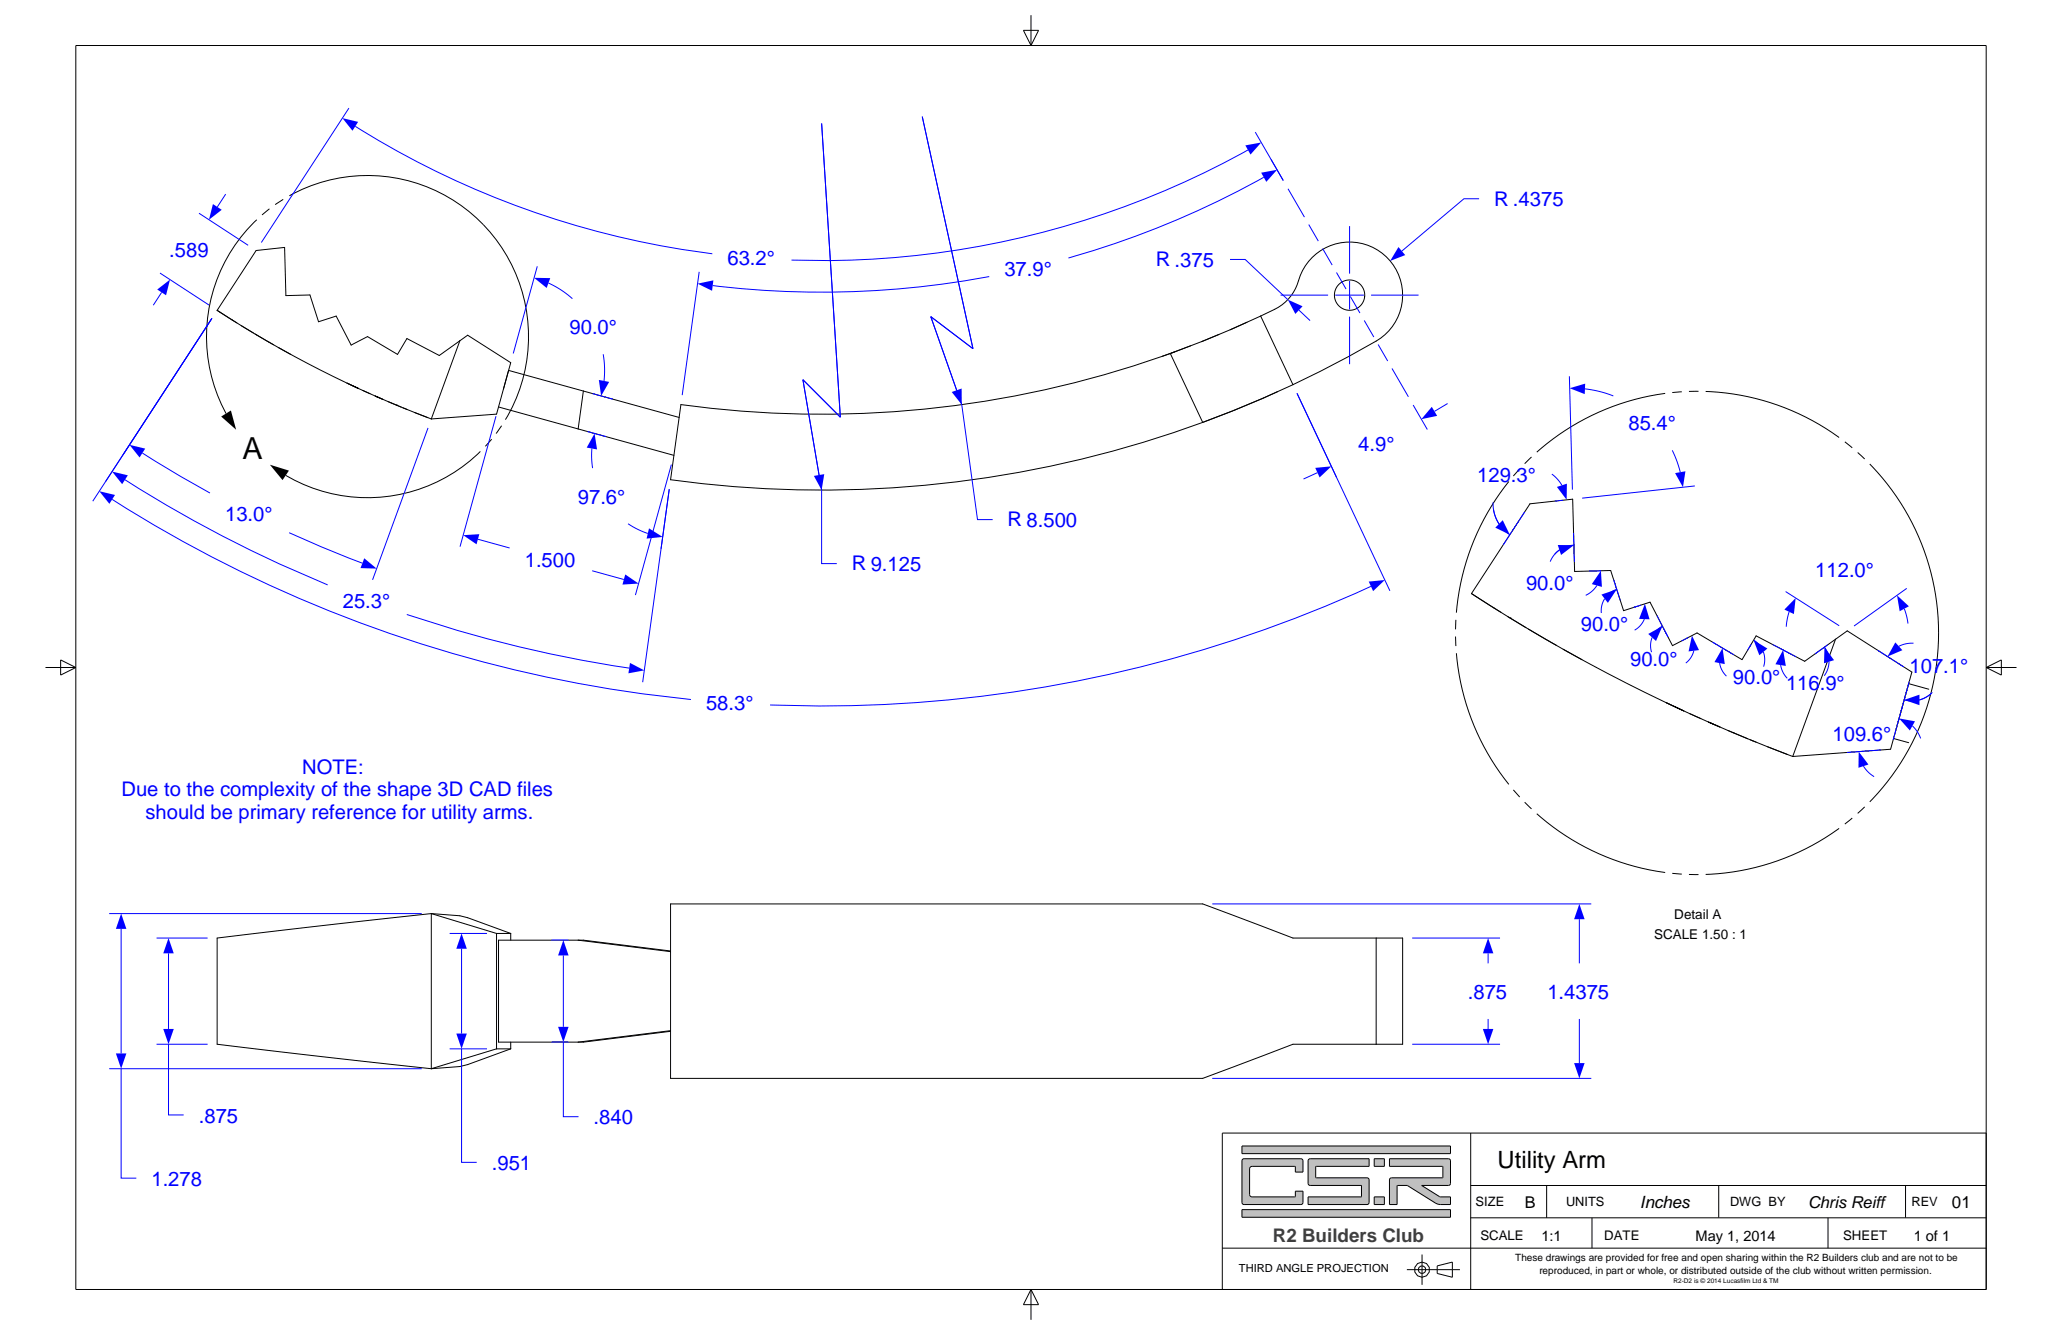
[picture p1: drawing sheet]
<svg xmlns="http://www.w3.org/2000/svg" width="432mm" height="279mm" viewBox="0 0 432 279" stroke-linecap="round" stroke-linejoin="round" font-family="sans-serif">
<path d="M15.9 9.5h400v260.4h-400zM214.3 6.4h3.2l-1.6 3.1zM215.9 3.2v6.3M9.5 139.7h6.4M12.7 138.1l3.2 1.6-3.2 1.6zM415.9 139.7h6.4M415.9 139.7l3.2-1.6v3.2zM215.9 269.9v6.3M215.9 269.9l1.6 3.1h-3.2z" fill="none" stroke="#000" stroke-width=".21"/>
<path d="M260.1 253.2v1.6h43.6v-1.6zM260.1 239.8v1.6h43.6v-1.6zM260.2 242.6l.3-.1 12.2 .1 .2 .3v2.4h-1.6l-.1-1.2-9.3 .1-.2 .4v5.4l.1 .3 .4 .2h9l.1-1.2h1.6l-.1 2.6-.4 .2-12.2-.1-.1-.4v-8.6zM291 242.5v1.6h11l.1 .1v2.3l-10.9 .1-.2 .3v5.2h1.6v-3.9l.1-.1h2l6.3 3.9 2.7 .1v-1.6h-2.2l-3.8-2.4h5.6l.3-.1 .1-.3v-4.7l-.1-.4zM274 242.6l-.1 .4v4.7l.2 .3 10.9 .1 .1 2.3-.1 .1h-11.1v1.6h12.4l.3-.2 .1-5-.2-.3-10.9-.1-.1-2.3 .1-.1h11.1v-1.6h-12.3zM287.8 250.5v1.6h2.1v-1.6zM287.8 242.5v1.6h2.1v-1.6z" fill-rule="evenodd" fill="#c0c0c0"/>
<g fill="none" stroke="#000" stroke-width=".21">
<path d="M53.8 46a33.7 33.7 0 0 0-6.5 40.5M56.4 43.7l-1.5 1.3M59.3 41.7l-1.7 1.1M60.6 41a33.7 33.7 0 0 1 40.6 6 33.7 33.7 0 0 1 4.6 40.8M45.5 65l4.1 2.6M45.5 65a231.3 231.3 0 0 0 39.7 20.7M45.5 65l8.1-12.6 6-.6 .3 10.1 5-.2 1.8 5.6 3.7-1.1 3.1 6 3.5-1.8 6.2 3.8 2-3.3 6.8 3.5 5.9-4.2 9.1 5.7-3 10.8-13.7 1M50.5 68.2l2.6 1.5M53.4 69.9l3.9 2.3M58.3 72.7l2.6 1.5M96.3 71.3l-6 16.4M106.5 77.5l15.7 4.3"/>
<path d="M245.1 74a215.9 215.9 0 0 1-102.5 10.7l-2.2 15.7a231.8 231.8 0 0 0 111.5-12M245.1 74l6.8 14.4M246 73.6l-2.6 1M249.4 72.4l-4.1 1.5M255.3 70l-3.7 1.5M261.1 67.4l-3.5 1.6M264 66.1l-11.9 5.2-7 2.7M264 66.1a14.9 14.9 0 0 0 5.8-3.5 11.2 11.2 0 0 0 2.5-4.9 11.1 11.1 0 0 1 17.6-4.3 11.1 11.1 0 0 1-1.7 18l-5.8 3.2-11.6 5.9M264 66.1l6.8 14.4M72.7 80.2l2.4 1.1zM76 81.7l1.5 .7M78.5 82.9l1.7 .7z"/>
<path d="M78.9 83h.1M79 83.1h.1M81.3 84.1l2.7 1.1M83 84.8h.1M84.4 85.4l.8 .3M85.2 85.7l5.1 2M86.8 86.3l2.8 1.1M100.6 94.5a33.7 33.7 0 0 1-40.8 5M103 91.9l-1.4 1.5M104.4 85.2l36.7 10.1M105 89.1l-1.1 1.6M122.2 81.8l-1.1 8"/>
<path d="M122.2 81.8l20 5.6M258.1 86l-6.1 2.3M264.4 83.4l-6.1 2.5M264.4 83.4l-12.5 5M267.6 82l-3.2 1.4M270.8 80.5l-6.4 2.9M256 237.1h159.9v32.8h-159.9zM260.1 239.8h43.6v1.6h-43.6zM308 237.1v32.8M260.1 253.2h43.6v1.6h-43.6zM260.2 242.6l.3-.1 12.2 .1 .2 .3v2.4h-1.6l-.1-1.2-9.3 .1-.2 .4v5.4l.1 .3 .4 .2h9l.1-1.2h1.6l-.1 2.6-.4 .2-12.2-.1-.1-.4v-8.6zM274 242.6l.4-.1h12.3v1.6h-11.1l-.1 .1 .1 2.3 10.9 .1 .2 .4-.1 4.9-.3 .2h-12.4v-1.6h11.1l.1-.1-.1-2.3-10.9-.1-.2-.3v-4.7z"/>
<path d="M287.8 242.5h2.1v1.6h-2.1zM287.8 250.5h2.1v1.6h-2.1zM291 242.5l12.6 .1 .1 .4v4.7l-.1 .3-.3 .1h-5.6l3.8 2.4h2.2v1.6h-2.1l-.8-.2-6.1-3.8h-2.1v4h-1.6v-5.2l.2-.3 10.8-.1 .1-.1v-2.3h-11.1zM308 248.1h107.9M308 254.9h107.9M323.9 248.1v6.8M333.4 254.9v6.3M359.9 248.1v6.7M382.8 254.9v6.3M399 248.1v6.7M256 261.2h159.9M294.6 265.7h11.1"/>
<path d="M297.8 262.6v6.3M301 264.9l3.1-.8v3.2l-3.1-.8z"/>
<circle cx="282.6" cy="61.8" r="3.2"/>
<circle cx="297.8" cy="265.7" r=".79"/>
<circle cx="297.8" cy="265.7" r="1.59"/>
</g>
<path d="M46.3 87.2l2.1-1.3 1 4zM56.5 97.3l4 1.2-1.3 2z" fill="#000"/>
<path d="M282.6 47.3v10M282.6 58.8v6M268.2 61.8h9.9M279.6 61.8h6M282.6 66.3v9.9M287.1 61.8h10" fill="none" stroke="#00f" stroke-width=".21"/>
<path d="M292.9 51.7l1.4 1.7-3.2 1.2z" fill="#00f"/>
<path d="M309.7 41.6h-3.1l-13 10.9M172.1 102.6v15.4h3.1" fill="none" stroke="#00f" stroke-width=".21"/>
<path d="M170.4 99.6l2.2-.4-.5 3.4z" fill="#00f"/>
<path d="M172.1 25.8l3.9 61.5-7.9-7.8 4 23.1M201.4 84.7l3.3 24h3.2" fill="none" stroke="#00f" stroke-width=".21"/>
<path d="M199.3 82l2.1-.7v3.4z" fill="#00f"/>
<path d="M193.1 24.4l10.6 48.6-8.8-6.7 6.5 18.4" fill="none" stroke="#00f" stroke-width=".21"/>
<path d="M20.8 102.8l3.3 .8-1.2 1.8z" fill="#00f"/>
<path d="M23.5 104.5a276.5 276.5 0 0 0 121.2 41.9" fill="none" stroke="#00f" stroke-width=".21"/>
<path d="M286.6 121.7l3.4-.3-2.5 2.3z" fill="#00f"/>
<path d="M44.4 66.6l-25 38.3M271.6 82.3l19.5 41.4M287.1 122.7a276.5 276.5 0 0 1-125.8 24.8" fill="none" stroke="#00f" stroke-width=".21"/>
<path d="M27.1 93.1l3.3 .8-1.2 1.8z" fill="#00f"/>
<path d="M29.8 94.8l8 4.9 6.2 3.5" fill="none" stroke="#00f" stroke-width=".21"/>
<path d="M76.3 116.8l2.6 2.2-3.4-.1z" fill="#00f"/>
<path d="M44.4 66.6l-18.6 28.6M89.6 89.6l-11.6 31.8M60.5 111.5l6.7 2.9 8.7 3.5" fill="none" stroke="#00f" stroke-width=".21"/>
<path d="M131.9 138.7l3 1.6-3.3 .6z" fill="#00f"/>
<path d="M85.2 128.6a269.4 269.4 0 0 0 46.6 11.2" fill="none" stroke="#00f" stroke-width=".21"/>
<path d="M23.5 98.7l3.3 .8-1.2 1.8z" fill="#00f"/>
<path d="M44.4 66.6l-22.3 34.2M26.2 100.4a268.4 268.4 0 0 0 42.4 22M140.1 102.4l-5.5 40.4" fill="none" stroke="#00f" stroke-width=".21"/>
<path d="M135.9 110.6l2.9 1.8-3.4 .3z" fill="#00f"/>
<path d="M131.5 109.6l2 1.2 2.2 .8" fill="none" stroke="#00f" stroke-width=".21"/>
<path d="M124.5 90.7l.5 3.4-2.1-.4z" fill="#00f"/>
<path d="M123 90.3l3.9 1.1M123.9 93.9v1.8l.2 2.3M140.1 102.4l-1.7 12.5" fill="none" stroke="#00f" stroke-width=".21"/>
<path d="M125.4 79.5l2.2 .4-1.7 3z" fill="#00f"/>
<path d="M126.3 74.1l.3 2.9-.1 2.7" fill="none" stroke="#00f" stroke-width=".21"/>
<path d="M111.8 58.1l3.4 .1-.7 2.1z" fill="#00f"/>
<path d="M112.5 55.7l-5 18.3M114.9 59.2l2.8 1.6 2.2 1.7M257.6 54.3h3.2l8.9 8.4M124.1 82.4l4.2 1.1" fill="none" stroke="#00f" stroke-width=".21"/>
<path d="M269.7 62.7l3.1 1.4-1.5 1.6z" fill="#00f"/>
<path d="M269.7 39.5l3.5 5.9M274.1 47l2 3.5M277 52l2 3.5M279.9 57l2 3.5M272 64.9l2.3 2.2M282.8 62.1l2 3.4M285.7 67.1l2 3.4M288.6 72.1l2 3.5M291.5 77.1l3.4 5.9" fill="none" stroke="#00f" stroke-width=".21"/>
<path d="M71.7 24.7l3.3 .8-1.2 1.9z" fill="#00f"/>
<path d="M74.4 26.4a183.5 183.5 0 0 0 74.8 26.7" fill="none" stroke="#00f" stroke-width=".21"/>
<path d="M260.8 30.4l3.3-.6-2.2 2.5z" fill="#00f"/>
<path d="M73.1 22.6l-18.4 28.2M261.3 31.4a183.6 183.6 0 0 1-95.6 23M262.9 27.7l5.8 10.1" fill="none" stroke="#00f" stroke-width=".21"/>
<path d="M97 112l3.4-.2-.6 2.1z" fill="#00f"/>
<path d="M100.1 112.9l6.6 1.8" fill="none" stroke="#00f" stroke-width=".21"/>
<path d="M130.9 120.2l2.8 1.9-3.4 .2z" fill="#00f"/>
<path d="M103.9 87.1l-7.6 27.3M140.6 97.2l-7.5 27.3M124 119.5l6.6 1.8" fill="none" stroke="#00f" stroke-width=".21"/>
<path d="M275.4 97.9l3.4-.3-2.5 2.3z" fill="#00f"/>
<path d="M275.9 98.9l-2.9 1.3" fill="none" stroke="#00f" stroke-width=".21"/>
<path d="M299.8 85.1l1.2 1.9-3.4 .7z" fill="#00f"/>
<path d="M271.6 82.3l8.3 17.6M295.9 84.8l3 5.1M303.1 84.5l-2.7 1.6" fill="none" stroke="#00f" stroke-width=".21"/>
<path d="M264.1 36.1l3.3-.6-2.2 2.6z" fill="#00f"/>
<path d="M264.6 37.1a189.3 189.3 0 0 1-40.9 16.9" fill="none" stroke="#00f" stroke-width=".21"/>
<path d="M146.1 59.4l3.3-.7-.3 2.2z" fill="#00f"/>
<path d="M266.2 33.4l2.5 4.4M146.4 56.9l-3.5 25.8M207.2 57.9a189.8 189.8 0 0 1-58 1.9" fill="none" stroke="#00f" stroke-width=".21"/>
<path d="M44.6 42.7l1.8 1.2-2.6 2.1z" fill="#00f"/>
<path d="M47.3 40.6l-1.8 2.7" fill="none" stroke="#00f" stroke-width=".21"/>
<path d="M32.9 60.6l2.7-2.1-.8 3.3z" fill="#00f"/>
<path d="M33.5 57.2l10.3 6.7M41.7 44.6l10.3 6.7M33.8 61.2l-1.7 2.7" fill="none" stroke="#00f" stroke-width=".21"/>
<g fill="none" stroke="#000" stroke-width=".21">
<path d="M90.3 191.2l-44.8 5.1v22.2l44.8 5.2M90.3 191.2v32.5M90.3 191.2l13.7 4.2M90.3 191.2l6 .5 1.6 .4 9.1 3.3M104 195.4v24.1M104 195.4h3M107 195.4v1.4M121.1 196.8l19.3 2.4M140.4 199l-18.2-2.2h-17.8v21.3h17.8l18.2-2.3M288.2 196.3h-17.4l-18.9-7.1h-111.5v36.5h111.5l18.9-7.2h17.4M288.2 196.3h5.5v22.2h-5.5M288.2 196.3v22.2"/>
<path d="M104 219.5l-13.7 4.2M104 219.5h3M107 219.5l-9.1 3.3-1.6 .4-6 .5M107 218.1v1.4M140.4 215.7l-19.3 2.4"/>
</g>
<path d="M330.7 189.2l1.1 3.2h-2.2z" fill="#00f"/>
<path d="M330.7 192.4v9.2" fill="none" stroke="#00f" stroke-width=".21"/>
<path d="M329.6 222.5h2.2l-1.1 3.2z" fill="#00f"/>
<path d="M253.9 189.2h79.3M330.7 213.3v9.2M253.9 225.7h79.3" fill="none" stroke="#00f" stroke-width=".21"/>
<path d="M311.6 196.3l1.1 3.2h-2.2z" fill="#00f"/>
<path d="M311.6 199.5v2.1" fill="none" stroke="#00f" stroke-width=".21"/>
<path d="M310.5 215.3h2.2l-1.1 3.2z" fill="#00f"/>
<path d="M295.7 196.3h18.4M118 218.1v15.6h3.1M295.7 218.5h18.4M311.6 213.3v2" fill="none" stroke="#00f" stroke-width=".21"/>
<g fill="#00f">
<path d="M118 196.8l1.1 3.2h-2.2z"/>
<path d="M116.9 214.9h2.2l-1.1 3.2z"/>
</g>
<path d="M115.5 196.8h3.6M118 200v14.9M96.7 219.5v23.8h3.1M115.5 218.1h3.6" fill="none" stroke="#00f" stroke-width=".21"/>
<g fill="#00f">
<path d="M96.7 195.4l1.1 3.2h-2.2z"/>
<path d="M95.6 216.3h2.2l-1.1 3.2z"/>
</g>
<path d="M94.2 195.4h7.8M96.7 198.6v17.7M94.2 219.5h7.8M25.4 223.7v22.9h3.1" fill="none" stroke="#00f" stroke-width=".21"/>
<g fill="#00f">
<path d="M25.4 191.2l1.1 3.2h-2.2z"/>
<path d="M24.3 220.5h2.2l-1.1 3.2z"/>
</g>
<path d="M22.9 191.2h65.4M25.4 194.4v26.1M35.3 218.5v14.8h3.2M22.9 223.7h65.4" fill="none" stroke="#00f" stroke-width=".21"/>
<g fill="#00f">
<path d="M35.3 196.3l1.1 3.2h-2.2z"/>
<path d="M34.2 215.3h2.2l-1.1 3.2z"/>
</g>
<path d="M32.8 196.3h10.7M35.3 199.5v15.8M32.8 218.5h10.7" fill="none" stroke="#00f" stroke-width=".21"/>
<g fill="none" stroke="#000" stroke-width=".21">
<path d="M318.2 98.1l-1.3 1.5M320.7 95.6l-1.4 1.4M348.7 82.3a50.5 50.5 0 0 0-26.9 12.3M352.2 82l-2 .2M355.7 81.9h-2M357.2 81.9a50.5 50.5 0 0 1 27.9 9.7M386.3 92.5l1.6 1.2M389 94.7l1.5 1.4M391.5 97.1a50.6 50.6 0 0 1 0 70.7M316 100.8a50.5 50.5 0 0 0-11 27.4M304.8 133.2l.1 2M304.9 129.7l-.1 2"/>
<path d="M305 136.7a50.5 50.5 0 0 0 11 27.5M308.1 124.2l6.2 3.9M308.1 124.2a348.6 348.6 0 0 0 67.3 34.1M308.1 124.2l12.3-18.8 8.9-.9 .4 15.1 7.6-.2 2.7 8.4 5.5-1.8 4.7 9.1 5.2-2.6 9.4 5.6 3-5 10.1 5.3 8.9-6.4 13.6 8.7-4.5 16.1-20.5 1.5M315.7 129l3.9 2.4M316.2 129.3h.1M320.1 131.7l5.8 3.3M327.3 135.9l4 2.2M384.4 133.8l-9 24.5M348.9 147.1l3.8 1.7zM353.9 149.4l2.3 1M357.7 151.1l2.5 1.1z"/>
<path d="M358.2 151.3h.1M358.4 151.4h.1M361.8 152.9l1.1 .4M362.9 153.3h.1M362.9 153.3l3.1 1.3M366.5 154.8l1.2 .5M370.2 156.3l4.2 1.6M396.5 154.6l3.2 .8M399.7 143.1l4.2 1.1M316.9 165.3l1.3 1.5M319.3 167.9l1.4 1.4M321.8 170.3a50.5 50.5 0 0 0 26.9 12.3"/>
<path d="M385.1 173.4a50.5 50.5 0 0 1-27.9 9.6M387.9 171.2l-1.6 1.3M390.5 168.9l-1.5 1.3M350.2 182.8l2 .1M353.7 183h2"/>
</g>
<path d="M326.2 114.1h3.4l-2.7 2.1z" fill="#00f"/>
<path d="M326.6 115.1l-1.2 1.1-.8 1.3" fill="none" stroke="#00f" stroke-width=".21"/>
<path d="M335.2 119.5l.3 3.3-2.2-.6z" fill="#00f"/>
<path d="M329.5 111.6l.2 6M329.6 114.1l-1.1 .1-1.1 .4-1 .6-.8 .8M335.3 119.5h-2.6M334.4 122.5l-1.1 1.3-1.2 .8" fill="none" stroke="#00f" stroke-width=".21"/>
<path d="M335.4 124.4l3.2-1.1-1.9 2.9z" fill="#00f"/>
<path d="M336 125.3l-.6 1.4-.1 1.6" fill="none" stroke="#00f" stroke-width=".21"/>
<path d="M344.5 126.4l.9 3.2-2.2-.1z" fill="#00f"/>
<path d="M337.9 121.3l1.4 4.4M338.6 123.3l-1.2 .6-.9 .8M343.6 126.6l-1.5 .5M344.3 129.6l-.8 1.3-1.2 1" fill="none" stroke="#00f" stroke-width=".21"/>
<path d="M345.2 132.7l2.9-1.7-1.3 3.2z" fill="#00f"/>
<path d="M346 133.4l-.4 1.6 .2 1.5" fill="none" stroke="#00f" stroke-width=".21"/>
<path d="M354.3 133l1.5 3.1-2.2 .2z" fill="#00f"/>
<path d="M347 128.8l2.3 4.5M348.1 131l-1.2 1M353.6 133.4l-1.5 .8M354.7 136.2l-.6 1.4-1.1 1.2" fill="none" stroke="#00f" stroke-width=".21"/>
<path d="M360.7 135.6l.5 3.4-2.2-.4z" fill="#00f"/>
<path d="M360.1 138.8l.5 1.4 .9 1.3" fill="none" stroke="#00f" stroke-width=".21"/>
<path d="M367.2 134l2.9 1.7-1.7 1.4z" fill="#00f"/>
<path d="M358.6 134.4l4.5 2.6M366.7 134.8l-.8 1.3M367.2 134l1 .8 .7 .9M369.3 136.4l.2 1.6-.2 1.5" fill="none" stroke="#00f" stroke-width=".21"/>
<path d="M373.4 136l.6 3.4-2.2-.4z" fill="#00f"/>
<path d="M372.9 139.2l.5 1.5 .9 1.3" fill="none" stroke="#00f" stroke-width=".21"/>
<path d="M382.1 135.4l2 2.8-2.1 .6z" fill="#00f"/>
<path d="M371.2 134.9l4.9 2.6M382.1 135.4l.7 1.7M382.7 134.9l-2.7 2M383 138.5l-.3 1.6-.7 1.3" fill="none" stroke="#00f" stroke-width=".21"/>
<path d="M350.8 99l2.1-.4-.5 3.4z" fill="#00f"/>
<path d="M350.2 94.3l.9 2.1 .8 2.4" fill="none" stroke="#00f" stroke-width=".21"/>
<path d="M328.7 81.3l3.3-1-.1 2.2z" fill="#00f"/>
<path d="M328.6 78.8l.7 23.7M331.9 81.4l3 .5 2.9 1M354.9 101.7l-23.6 2.6" fill="none" stroke="#00f" stroke-width=".21"/>
<path d="M326 101.9l2.1-.7v3.4z" fill="#00f"/>
<path d="M325 99.2a7.7 7.7 0 0 1 2.1 2.4" fill="none" stroke="#00f" stroke-width=".21"/>
<path d="M313.1 110.4l1.6-1.5 1.5 3z" fill="#00f"/>
<path d="M312.7 105.1l.1 1.9 .7 2 1.1 1.6 1.6 1.3M312.8 106.7a7.7 7.7 0 0 0 1.1 3M319.3 107.1l-4.5 6.9M327.3 104.7l-1.7 .2" fill="none" stroke="#00f" stroke-width=".21"/>
<path d="M376 125.2l-.3 3.3-2-.9z" fill="#00f"/>
<path d="M374.7 128l-.6 3.2" fill="none" stroke="#00f" stroke-width=".21"/>
<path d="M397.3 124.6l2.4 2.3-1.9 1z" fill="#00f"/>
<path d="M373.9 123.8l11.2 7.2M398.8 127.4l.7 3.1M399.3 123.1l-11 7.9" fill="none" stroke="#00f" stroke-width=".21"/>
<path d="M396.9 134.4l1.5 1.7-3.1 1.3z" fill="#00f"/>
<path d="M400.7 134.6l-1.6 .2-1.5 .5" fill="none" stroke="#00f" stroke-width=".21"/>
<path d="M398.8 146.5l3.2-1.1v2.2z" fill="#00f"/>
<path d="M393.2 136.1l5.5 3.5M399.8 142.6l-1.7 6.3M404.5 145.1l-1.3 .9-1.4 .5-1.4 .2-1.6-.2M404.7 144.9l-1.4 1-1.3 .6" fill="none" stroke="#00f" stroke-width=".21"/>
<path d="M397.7 150.4l3.3 .6-1.1 1.9z" fill="#00f"/>
<path d="M400.5 151.9l1 1.2 .7 1.4" fill="none" stroke="#00f" stroke-width=".21"/>
<path d="M389.2 157.3l2.1 2.7-2.1 .7z" fill="#00f"/>
<path d="M393.9 157l-7.2 .5M398.3 147.9l-1.9 7M390.2 160.3l1 1.2 1.3 1" fill="none" stroke="#00f" stroke-width=".21"/>
<text font-size="6.3" x="50.8" y="96.1">A</text>
<text font-size="5" x="313.6" y="244.4">Utility Arm</text>
<g font-size="4.2" fill="#00f">
<text x="312.9" y="43">R .4375</text>
<text x="35.4" y="53.8">.589</text>
<text x="152.3" y="55.6">63.2°</text>
<text x="210.3" y="57.7">37.9°</text>
<text x="242" y="55.7">R .375</text>
<text x="119.3" y="69.9">90.0°</text>
<text x="284.4" y="94.5">4.9°</text>
<text x="341" y="90">85.4°</text>
<text x="309.3" y="100.9">129.3°</text>
<text x="121" y="105.4">97.6°</text>
<text x="47.1" y="109.1">13.0°</text>
<text x="211" y="110.2">R 8.500</text>
<text x="109.9" y="118.7">1.500</text>
<text x="178.4" y="119.4">R 9.125</text>
<text x="319.6" y="123.4">90.0°</text>
<text x="380.1" y="120.8">112.0°</text>
<text x="71.8" y="127.3">25.3°</text>
<text x="331.1" y="132.1">90.0°</text>
<text x="341.4" y="139.4">90.0°</text>
<text x="362.9" y="143.2">90.0°</text>
<text x="399.9" y="140.8">107.1°</text>
<text x="147.9" y="148.7">58.3°</text>
<text x="374" y="144.5">116.9°</text>
<text x="383.7" y="155.1">109.6°</text>
<text x="63.3" y="161.9">NOTE:</text>
<text x="25.4" y="166.7">Due to the complexity of the shape 3D CAD files</text>
<text x="30.5" y="171.4">should be primary reference for utility arms.</text>
<text x="307.4" y="209">.875</text>
<text x="324" y="209">1.4375</text>
<text x="41.6" y="234.9">.875</text>
<text x="124.3" y="235.3">.840</text>
<text x="103" y="244.9">.951</text>
<text x="31.7" y="248.2">1.278</text>
</g>
<text font-size="3.9" fill="#404040" x="266.6" y="259.9">R2 Builders Club</text>
<g font-size="3.5">
<text x="343.4" y="252.9">Inches</text>
<text x="408.8" y="252.9">01</text>
</g>
<g font-size="3.4">
<text x="319.3" y="252.8">B</text>
<text x="378.6" y="252.8">Chris Reiff</text>
</g>
<g font-size="3.1">
<text x="322.8" y="259.7">1:1</text>
<text x="355.1" y="259.7">May 1, 2014</text>
<text x="400.7" y="259.7">1 of 1</text>
</g>
<g font-size="2.8">
<text x="346.4" y="196.6">SCALE 1.50 : 1</text>
<text x="350.6" y="192.4">Detail A</text>
<text x="310" y="259.5">SCALE</text>
<text x="335.9" y="259.5">DATE</text>
<text x="386" y="259.5">SHEET</text>
</g>
<g font-size="2.7">
<text x="309" y="252.5">SIZE</text>
<text x="327.9" y="252.4">UNITS</text>
<text x="362.3" y="252.4">DWG BY</text>
<text x="400.3" y="252.4">REV</text>
</g>
<text font-size="2.3" x="259.4" y="266.2">THIRD ANGLE PROJECTION</text>
<g font-size="2.1">
<text x="317.3" y="264">These drawings are provided for free and open sharing within the R2 Builders club and are not to be</text>
<text x="322.3" y="266.6">reproduced, in part or whole, or distributed outside of the club without written permission.</text>
</g>
<text font-size="1.4" x="350.5" y="268.6">R2-D2 is © 2014 Lucasfilm Ltd &amp; TM</text>
</svg>
